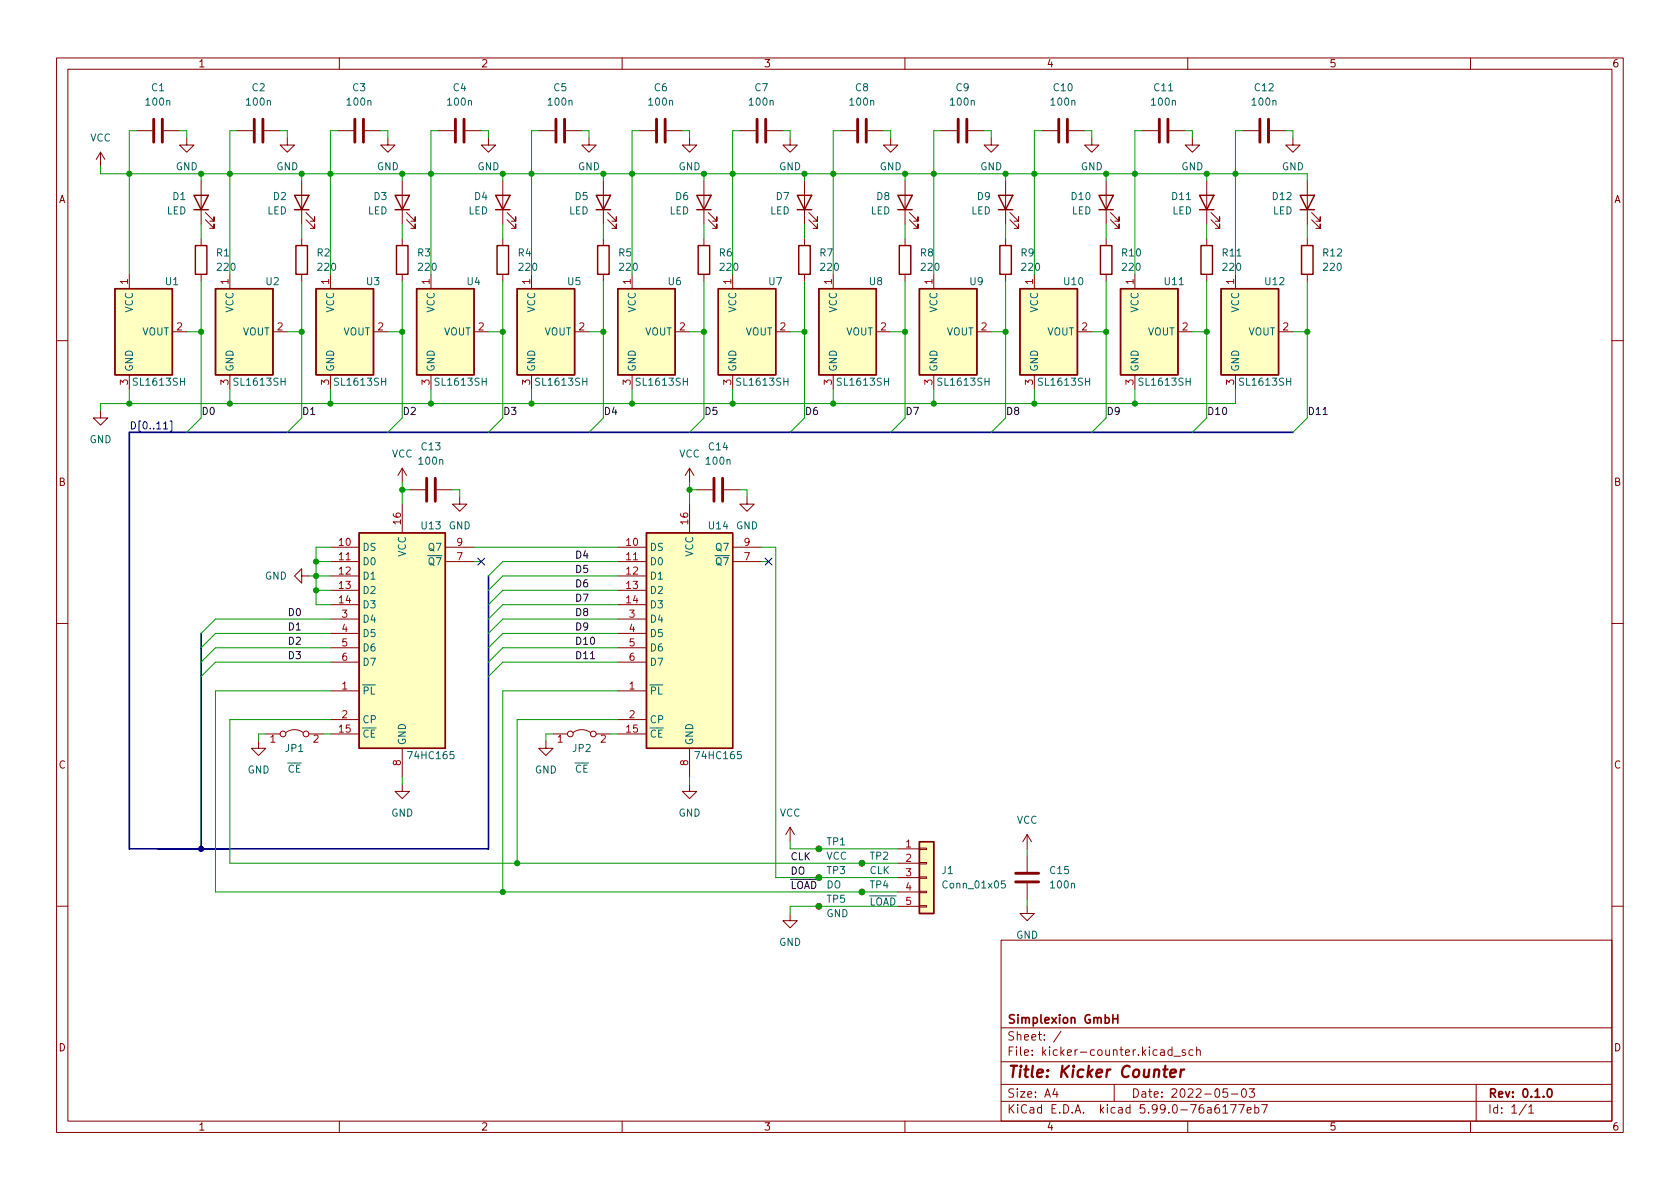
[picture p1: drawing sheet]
<svg xmlns="http://www.w3.org/2000/svg" width="297mm" height="210mm" viewBox="0 0 297 210" stroke-linecap="round" stroke-linejoin="round" font-family="sans-serif">
<g fill="none" stroke="#840000" stroke-width=".18">
<path d="M10 10.2h277v190.1h-277zM12 12.2h273v186.1h-273zM60 10.2v2M110 10.2v2M160 10.2v2M210 10.2v2M260 10.2v2M17.8 26.9l-.8 1.3M17.8 26.9v2.6M17.8 26.9l.7 1.3M24.1 23.1h2.8M29 23.1h2.7"/>
<path d="M33 24.4v1.2h1.3l-1.3 1.3-1.3-1.3h1.3M35.6 32v7.6M36.3 38.9l1.5 1.5v-.8v.8h-.7M36.3 37.6l1.5 1.5v-.8v.8h-.7M41.9 23.1h2.8M46.7 23.1h2.8M50.8 24.4v1.2h1.3l-1.3 1.3-1.3-1.3h1.3M53.3 32v7.6M54.1 38.9l1.5 1.5v-.8v.8h-.7M54.1 37.6l1.5 1.5v-.8v.8h-.7M59.7 23.1h2.8M64.5 23.1h2.8"/>
<path d="M68.6 24.4v1.2h1.2l-1.2 1.3-1.3-1.3h1.3M71.1 32v7.6M71.9 38.9l1.5 1.5v-.8v.8h-.8M71.9 37.6l1.5 1.5v-.8v.8h-.8M77.5 23.1h2.8M82.3 23.1h2.8M86.4 24.4v1.2h1.2l-1.2 1.3-1.3-1.3h1.3M88.9 32v7.6M89.7 38.9l1.5 1.5v-.8v.8h-.8M89.7 37.6l1.5 1.5v-.8v.8h-.8M95.2 23.1h2.8M100.1 23.1h2.8"/>
<path d="M104.1 24.4v1.2h1.3l-1.3 1.3-1.2-1.3h1.2M106.7 32v7.6M107.4 38.9l1.6 1.5v-.8v.8h-.8M107.4 37.6l1.6 1.5v-.8v.8h-.8M113 23.1h2.8M117.9 23.1h2.7M121.9 24.4v1.2h1.3l-1.3 1.3-1.3-1.3h1.3M124.5 32v7.6M125.2 38.9l1.5 1.5v-.8v.8h-.7M125.2 37.6l1.5 1.5v-.8v.8h-.7M130.8 23.1h2.8M135.6 23.1h2.8"/>
<path d="M139.7 24.4v1.2h1.3l-1.3 1.3-1.3-1.3h1.3M142.2 32v7.6M143 38.9l1.5 1.5v-.8v.8h-.7M143 37.6l1.5 1.5v-.8v.8h-.7M148.6 23.1h2.8M153.4 23.1h2.8M157.5 24.4v1.2h1.2l-1.2 1.3-1.3-1.3h1.3M160 32v7.6M160.8 38.9l1.5 1.5v-.8v.8h-.8M160.8 37.6l1.5 1.5v-.8v.8h-.8M166.4 23.1h2.8M171.2 23.1h2.8"/>
<path d="M175.3 24.4v1.2h1.2l-1.2 1.3-1.3-1.3h1.3M177.8 32v7.6M178.6 38.9l1.5 1.5v-.8v.8h-.8M178.6 37.6l1.5 1.5v-.8v.8h-.8M184.1 23.1h2.8M189 23.1h2.8M193 24.4v1.2h1.3l-1.3 1.3-1.2-1.3h1.2M195.6 32v7.6M196.3 38.9l1.6 1.5v-.8v.8h-.8M196.3 37.6l1.6 1.5v-.8v.8h-.8M201.9 23.1h2.8M206.8 23.1h2.7"/>
<path d="M210.8 24.4v1.2h1.3l-1.3 1.3-1.3-1.3h1.3M213.4 32v7.6M214.1 38.9l1.5 1.5v-.8v.8h-.7M214.1 37.6l1.5 1.5v-.8v.8h-.7M219.7 23.1h2.8M224.5 23.1h2.8M228.6 24.4v1.2h1.3l-1.3 1.3-1.3-1.3h1.3M231.1 32v7.6M231.9 38.9l1.5 1.5v-.8v.8h-.7M231.9 37.6l1.5 1.5v-.8v.8h-.7M22.9 48.5v2.5M30.5 58.7h2.5"/>
<path d="M35.6 42.2v1.2M35.6 48.5v1.3M40.6 48.5v2.5M48.3 58.7h2.5M53.3 42.2v1.2M53.3 48.5v1.3M58.4 48.5v2.5M66 58.7h2.6M71.1 42.2v1.2M71.1 48.5v1.3M76.2 48.5v2.5M83.8 58.7h2.6"/>
<path d="M88.9 42.2v1.2M88.9 48.5v1.3M94 48.5v2.5M101.6 58.7h2.5M106.7 42.2v1.2M106.7 48.5v1.3M111.8 48.5v2.5M119.4 58.7h2.5M124.5 42.2v1.2M124.5 48.5v1.3M129.5 48.5v2.5M137.2 58.7h2.5"/>
<path d="M142.2 42.2v1.2M142.2 48.5v1.3M147.3 48.5v2.5M154.9 58.7h2.6M160 42.2v1.2M160 48.5v1.3M165.1 48.5v2.5M172.7 58.7h2.6M177.8 42.2v1.2M177.8 48.5v1.3M182.9 48.5v2.5M190.5 58.7h2.5"/>
<path d="M195.6 42.2v1.2M195.6 48.5v1.3M200.7 48.5v2.5M208.3 58.7h2.5M213.4 42.2v1.2M213.4 48.5v1.3M218.4 48.5v2.5M226.1 58.7h2.5M231.1 42.2v1.2M231.1 48.5v1.3M10 60.2h2M17.8 72.6v1.3h1.2l-1.2 1.3-1.3-1.3h1.3"/>
<path d="M22.9 66.3v2.5M40.6 66.3v2.5M58.4 66.3v2.5M76.2 66.3v2.5M94 66.3v2.5M111.8 66.3v2.5M129.5 66.3v2.5M147.3 66.3v2.5M165.1 66.3v2.5M182.9 66.3v2.5M200.7 66.3v2.5M218.4 66.3v2.5"/>
<path d="M285 60.2h2M58.4 96.8h5.1M58.4 99.3h5.1M71.1 82.8v2.5M71.1 89.1v5.1M71.1 82.8l-.7 1.3M71.1 82.8l.8 1.3M72.4 86.6h2.8M77.2 86.6h2.8M78.7 96.8h5.1M78.7 99.3h5.1M81.3 87.9v1.2h1.2l-1.2 1.3-1.3-1.3h1.3"/>
<path d="M109.2 96.8h5.1M109.2 99.3h5.1M121.9 82.8l-.7 1.3M121.9 82.8v2.5M121.9 89.1v5.1M121.9 82.8l.8 1.3M123.2 86.6h2.8M128 86.6h2.8M129.5 96.8h5.1M129.5 99.3h5.1M132.1 87.9v1.2h1.2l-1.2 1.3-1.3-1.3h1.3M10 110.2h2"/>
<path d="M53.3 101.8v-1.2l-1.2 1.2 1.2 1.3v-1.3h1.3M58.4 101.8h5.1M58.4 104.4h5.1M58.4 106.9h5.1M58.4 109.5h5.1M58.4 112h5.1M58.4 114.5h5.1M58.4 117.1h5.1M109.2 101.8h5.1M109.2 104.4h5.1M109.2 106.9h5.1M109.2 109.5h5.1"/>
<path d="M109.2 112h5.1M109.2 114.5h5.1M109.2 117.1h5.1M285 110.2h2M45.7 131.1v1.2h1.3l-1.3 1.3-1.3-1.3h1.3M47 129.8h2.5M50.5 129.5a2.54 2.54 0 0 1 3.1 0M54.6 129.8h2.5M58.4 122.2h5.1M58.4 129.8h5.1M58.4 127.2h5.1M71.1 138.7v1.2h1.3l-1.3 1.3-1.3-1.3h1.3"/>
<path d="M71.1 132.3v5.1M96.5 131.1v1.2h1.3l-1.3 1.3-1.3-1.3h1.3M97.8 129.8h2.5M101.3 129.5a2.54 2.54 0 0 1 3.1 0M105.4 129.8h2.5M109.2 122.2h5.1M109.2 129.8h5.1M109.2 127.2h5.1M121.9 138.7v1.2h1.3l-1.3 1.3-1.3-1.3h1.3M121.9 132.3v5.1M139.7 146.3l-.8 1.3M139.7 146.3v2.5"/>
<path d="M139.7 146.3l.8 1.3M144.8 150.1h.1M152.4 152.6h.1M152.4 157.7h.1M158.7 150.1h3.9M158.7 152.6h3.9M158.7 155.2h3.9M158.7 157.7h3.9M162.6 157.6h1.2v.3h-1.2zM162.6 155.1h1.2v.2h-1.2zM162.6 152.5h1.2v.3h-1.2zM162.6 150h1.2v.2h-1.2z"/>
<path d="M181.6 147.6v2.5M181.6 151.4v2.8M181.6 156.2v2.8M181.6 147.6l-.8 1.2M181.6 147.6l.8 1.2M10 160.2h2M139.7 161.5v1.3h1.3l-1.3 1.3-1.3-1.3h1.3M144.8 160.3h.1M158.7 160.3h3.9M162.6 160.1h1.2v.3h-1.2zM177 166.3h108v32h-108zM181.6 160.3v1.2h1.3l-1.3 1.3-1.3-1.3h1.3"/>
<path d="M285 160.2h2M60 198.3v2M110 198.3v2M160 198.3v2M177 194.8h108M177 191.8h108M177 187.8h108M177 181.8h108M186.5 192.5l-.4 1h1M186.9 193v1M187.6 182.4l-1.3 1.9M197 191.8v3"/>
<path d="M207.2 185.7l-.4-.1-.3 .3v.4l.1 .3h.6M207.2 185.1v1.5M207.6 186.8h1.1M209.6 185.7l-.4-.1-.2 .2 .1 .3 .5 .1v.4h-.6M210 198.3v2M210.9 185.7l-.4-.1-.3 .3v.4l.2 .3h.5M211.6 185.8l.2-.2 .3 .1 .1 .9M211.6 185.1v1.5M216.2 195.8l.4-.5v1.5M216.2 196.8h.9M217 192.5h-.7l-.1 .7 .2-.1 .5 .1 .2 .2-.1 .5-.2 .1-.6-.1M217.6 195.3h1l-.7 1.5"/>
<path d="M217.7 193.5h1.2M219 195.3h1l-.6 1.5M219.7 192.6l.2-.1a.81 .81 0 0 1 .5 .7 .81 .81 0 0 1-.3 .8h-.1a.81 .81 0 0 1-.6-.6 .81 .81 0 0 1 .3-.8zM220.5 196.3l.7-.1-.1-.3-.4-.1-.2 .2 .1 .8h.5M220.9 192.5h.9l-.5 .6 .4 .1v.7l-.2 .1h-.4l-.2-.1M221.9 195.9l.4-.1 .3 .3v.4l-.2 .3h-.5M221.9 195.3v1.5M223.1 195.3h1l-.7 1.5M260 198.3v2M261 191.8v6.5M269.9 195.3l-1.3 1.9M270.3 195.8l.4-.5v1.5"/>
<path d="M270.3 196.8h.9"/>
<circle cx="50" cy="129.8" r=".51"/>
<circle cx="54.1" cy="129.8" r=".51"/>
<circle cx="100.8" cy="129.8" r=".51"/>
<circle cx="104.9" cy="129.8" r=".51"/>
<circle cx="144.8" cy="150.1" r=".51"/>
<circle cx="144.8" cy="155.2" r=".51"/>
<circle cx="152.4" cy="152.6" r=".51"/>
<circle cx="152.4" cy="157.7" r=".51"/>
<circle cx="144.8" cy="160.3" r=".51"/>
</g>
<path d="M196.8 179.4v1.5M197.6 179.4v1.5M196.8 180.1h.8M273.8 192.6l.1-.1a.81 .81 0 0 1 .6 .7 .81 .81 0 0 1-.3 .8h-.1a.82 .82 0 0 1-.6-.6 .82 .82 0 0 1 .3-.8z" fill="none" stroke="#840000" stroke-width=".3"/>
<path d="M206.9 189.8l1-.2v-.4l-.2-.1-.6 .1-.2 1 .2 .3 .6-.1M208.8 189.1l-.1 1.4M209.4 189.1l-.4 .1-.2 .3" fill="none" stroke="#840000" stroke-width=".4"/>
<g fill="#ffffc2" stroke="#ffffc2" stroke-width=".18">
<path d="M73.7 51h10.1v15.3h-10.1z"/>
<path d="M109.2 51h10.2v15.3h-10.2z"/>
<path d="M127 51h10.2v15.3h-10.2z"/>
<path d="M91.4 51h10.2v15.3h-10.2z"/>
<path d="M55.9 51h10.1v15.3h-10.1z"/>
<path d="M144.8 51h10.1v15.3h-10.1z"/>
<path d="M162.6 51h10.1v15.3h-10.1z"/>
<path d="M180.3 51h10.2v15.3h-10.2z"/>
<path d="M38.1 51h10.2v15.3h-10.2z"/>
<path d="M20.3 51h10.2v15.3h-10.2z"/>
<path d="M162.6 148.8h2.5v12.7h-2.5z"/>
<path d="M215.9 51h10.2v15.3h-10.2z"/>
<path d="M198.1 51h10.2v15.3h-10.2z"/>
<path d="M114.3 94.2h15.2v38.1h-15.2z"/>
<path d="M63.5 94.2h15.2v38.1h-15.2z"/>
</g>
<g fill="none" stroke="#840000" stroke-width=".25">
<path d="M34.3 34.5h2.5l-1.2 2.6zM34.3 37.1h2.5M52.1 34.5h2.5l-1.3 2.6zM52.1 37.1h2.5M69.8 34.5h2.6l-1.3 2.6zM69.8 37.1h2.6M87.6 34.5h2.6l-1.3 2.6zM87.6 37.1h2.6M105.4 34.5h2.5l-1.2 2.6zM105.4 37.1h2.5M123.2 34.5h2.5l-1.2 2.6zM123.2 37.1h2.5"/>
<path d="M141 34.5h2.5l-1.3 2.6zM141 37.1h2.5M158.7 34.5h2.6l-1.3 2.6zM158.7 37.1h2.6M176.5 34.5h2.6l-1.3 2.6zM176.5 37.1h2.6M194.3 34.5h2.5l-1.2 2.6zM194.3 37.1h2.5M212.1 34.5h2.5l-1.2 2.6zM212.1 37.1h2.5M229.9 34.5h2.5l-1.3 2.6zM229.9 37.1h2.5"/>
<path d="M20.3 51h10.2v15.3h-10.2zM34.5 43.4h2.1v5.1h-2.1zM38.1 51h10.2v15.3h-10.2zM52.3 43.4h2.1v5.1h-2.1zM55.9 51h10.1v15.3h-10.1zM70.1 43.4h2v5.1h-2zM73.7 51h10.1v15.3h-10.1zM87.9 43.4h2v5.1h-2zM91.4 51h10.2v15.3h-10.2zM105.7 43.4h2v5.1h-2zM109.2 51h10.2v15.3h-10.2zM123.4 43.4h2.1v5.1h-2.1z"/>
<path d="M127 51h10.2v15.3h-10.2zM141.2 43.4h2.1v5.1h-2.1zM144.8 51h10.1v15.3h-10.1zM159 43.4h2v5.1h-2zM162.6 51h10.1v15.3h-10.1zM176.8 43.4h2v5.1h-2zM180.3 51h10.2v15.3h-10.2zM194.6 43.4h2v5.1h-2zM198.1 51h10.2v15.3h-10.2zM212.3 43.4h2.1v5.1h-2.1zM215.9 51h10.2v15.3h-10.2zM230.1 43.4h2.1v5.1h-2.1z"/>
<path d="M63.5 94.2h15.2v38.1h-15.2zM114.3 94.2h15.2v38.1h-15.2zM162.6 148.8h2.5v12.7h-2.5z"/>
</g>
<g fill="none" stroke="#840000" stroke-width=".51">
<path d="M27.2 21.1v4M28.7 21.1v4M45 21.1v4M46.5 21.1v4M62.7 21.1v4M64.3 21.1v4M80.5 21.1v4M82 21.1v4M98.3 21.1v4M99.8 21.1v4M116.1 21.1v4M117.6 21.1v4"/>
<path d="M133.9 21.1v4M135.4 21.1v4M151.6 21.1v4M153.2 21.1v4M169.4 21.1v4M170.9 21.1v4M187.2 21.1v4M188.7 21.1v4M205 21.1v4M206.5 21.1v4M222.8 21.1v4M224.3 21.1v4"/>
<path d="M75.4 84.6v4M77 84.6v4M126.2 84.6v4M127.8 84.6v4M179.6 154.4h4M179.6 156h4"/>
</g>
<path d="M177.7 155.8h-.6l-.1 .6 .2-.2 .4 .1 .2 .2-.1 .4-.2 .1-.5-.1" fill="none" stroke="#006464" stroke-width=".18"/>
<path d="M233.9 73.3h.8M104.4 116.5h.7" fill="none" stroke="#0f0f0f" stroke-width=".18"/>
<path d="M28.9 75.8h.7M30.1 74.5h.3v1.8h-.3M84.5 98.7l1.2 1.2M85.7 98.7l-1.2 1.2M135.3 98.7l1.2 1.2M136.5 98.7l-1.2 1.2" fill="none" stroke="#000084" stroke-width=".18"/>
<path d="M228.6 76.4h-205.7v73.7h63.5v-48.3M35.6 112v38.1" fill="none" stroke="#000084" stroke-width=".3"/>
<g fill="none" stroke="#009600" stroke-width=".18">
<path d="M17.8 29.5v1.2h213.3v1.3M24.1 23.1h-1.2v25.4M31.7 23.1h1.3v1.3M35.6 30.7v1.3M35.6 39.6v2.6M41.9 23.1h-1.3v25.4M49.5 23.1h1.3v1.3M53.3 30.7v1.3M53.3 39.6v2.6M59.7 23.1h-1.3v25.4M67.3 23.1h1.3v1.3M71.1 30.7v1.3"/>
<path d="M71.1 39.6v2.6M77.5 23.1h-1.3v25.4M85.1 23.1h1.3v1.3M88.9 30.7v1.3M88.9 39.6v2.6M95.2 23.1h-1.2v25.4M102.9 23.1h1.2v1.3M106.7 30.7v1.3M106.7 39.6v2.6M113 23.1h-1.2v25.4M120.6 23.1h1.3v1.3M124.5 30.7v1.3"/>
<path d="M124.5 39.6v2.6M130.8 23.1h-1.3v25.4M138.4 23.1h1.3v1.3M142.2 30.7v1.3M142.2 39.6v2.6M148.6 23.1h-1.3v25.4M156.2 23.1h1.3v1.3M160 30.7v1.3M160 39.6v2.6M166.4 23.1h-1.3v25.4M174 23.1h1.3v1.3M177.8 30.7v1.3"/>
<path d="M177.8 39.6v2.6M184.1 23.1h-1.2v25.4M191.8 23.1h1.2v1.3M195.6 30.7v1.3M195.6 39.6v2.6M201.9 23.1h-1.2v25.4M209.5 23.1h1.3v1.3M213.4 30.7v1.3M213.4 39.6v2.6M219.7 23.1h-1.3v25.4M227.3 23.1h1.3v1.3M231.1 39.6v2.6"/>
<path d="M33 58.7h2.6M35.6 49.8v24.1l-2.6 2.5M50.8 58.7h2.5M53.3 49.8v24.1l-2.5 2.5M68.6 58.7h2.5M71.1 49.8v24.1l-2.5 2.5M86.4 58.7h2.5M88.9 49.8v24.1l-2.5 2.5M104.1 58.7h2.6M106.7 49.8v24.1l-2.6 2.5M121.9 58.7h2.6M124.5 49.8v24.1l-2.6 2.5"/>
<path d="M139.7 58.7h2.5M142.2 49.8v24.1l-2.5 2.5M157.5 58.7h2.5M160 49.8v24.1l-2.5 2.5M175.3 58.7h2.5M177.8 49.8v24.1l-2.5 2.5M193 58.7h2.6M195.6 49.8v24.1l-2.6 2.5M210.8 58.7h2.6M213.4 49.8v24.1l-2.6 2.5M228.6 58.7h2.5M231.1 49.8v24.1l-2.5 2.5"/>
<path d="M22.9 68.8v2.6M40.6 68.8v2.6M58.4 68.8v2.6M76.2 68.8v2.6M94 68.8v2.6M111.8 68.8v2.6M129.5 68.8v2.6M147.3 68.8v2.6M165.1 68.8v2.6M182.9 68.8v2.6M200.7 68.8v2.6M218.4 68.8v2.6h-200.6v1.2"/>
<path d="M55.9 99.3h2.5M58.4 96.8h-2.5v10.1h2.5M71.1 86.6h1.3M71.1 85.3v3.8M80 86.6h1.3v1.3M83.8 99.3h1.3M83.8 96.8h25.4M109.2 99.3h-20.3l-2.5 2.5M121.9 86.6h1.3M121.9 85.3v3.8M130.8 86.6h1.3v1.3M134.6 99.3h1.3"/>
<path d="M134.6 96.8h2.6v58.4h21.5M54.6 101.8h3.8M55.9 104.4h2.5M58.4 114.5h-20.3l-2.5 2.6M58.4 112h-20.3l-2.5 2.5M58.4 109.5h-20.3l-2.5 2.5M58.4 117.1h-20.3l-2.5 2.5M109.2 101.8h-20.3l-2.5 2.6M109.2 106.9h-20.3l-2.5 2.6M109.2 104.4h-20.3l-2.5 2.5M109.2 114.5h-20.3l-2.5 2.6M109.2 112h-20.3l-2.5 2.5"/>
<path d="M109.2 109.5h-20.3l-2.5 2.5M109.2 117.1h-20.3l-2.5 2.5M47 129.8h-1.3v1.3M57.1 129.8h1.3M58.4 127.2h-17.8v25.4h118.1M58.4 122.2h-20.3v35.5h120.6M71.1 137.4v1.3M97.8 129.8h-1.3v1.3M107.9 129.8h1.3M109.2 127.2h-17.8v25.4M109.2 122.2h-20.3v35.5M121.9 137.4v1.3"/>
<path d="M139.7 148.8v1.3h19M181.6 150.1v1.3M181.6 159v1.3M158.7 160.3h-19v1.2"/>
</g>
<g fill="#009600" stroke="#009600" stroke-width=".18">
<circle cx="88.9" cy="157.7" r=".46"/>
<circle cx="91.4" cy="152.6" r=".46"/>
<circle cx="147.3" cy="71.4" r=".46"/>
<circle cx="55.9" cy="101.8" r=".46"/>
<circle cx="71.1" cy="86.6" r=".46"/>
<circle cx="76.2" cy="71.4" r=".46"/>
<circle cx="55.9" cy="99.3" r=".46"/>
<circle cx="144.8" cy="150.1" r=".46"/>
<circle cx="144.8" cy="160.3" r=".46"/>
<circle cx="144.8" cy="155.2" r=".46"/>
<circle cx="152.4" cy="152.6" r=".46"/>
<circle cx="152.4" cy="157.7" r=".46"/>
<circle cx="142.2" cy="58.7" r=".46"/>
<circle cx="160" cy="58.7" r=".46"/>
<circle cx="182.9" cy="71.4" r=".46"/>
<circle cx="182.9" cy="30.7" r=".46"/>
<circle cx="165.1" cy="71.4" r=".46"/>
<circle cx="177.8" cy="58.7" r=".46"/>
<circle cx="165.1" cy="30.7" r=".46"/>
<circle cx="177.8" cy="30.7" r=".46"/>
<circle cx="88.9" cy="30.7" r=".46"/>
<circle cx="94" cy="30.7" r=".46"/>
<circle cx="106.7" cy="30.7" r=".46"/>
<circle cx="88.9" cy="58.7" r=".46"/>
<circle cx="106.7" cy="58.7" r=".46"/>
<circle cx="111.8" cy="71.4" r=".46"/>
<circle cx="121.9" cy="86.6" r=".46"/>
<circle cx="124.5" cy="30.7" r=".46"/>
<circle cx="124.5" cy="58.7" r=".46"/>
<circle cx="129.5" cy="71.4" r=".46"/>
<circle cx="129.5" cy="30.7" r=".46"/>
<circle cx="142.2" cy="30.7" r=".46"/>
<circle cx="147.3" cy="30.7" r=".46"/>
<circle cx="160" cy="30.7" r=".46"/>
<circle cx="213.4" cy="30.7" r=".46"/>
<circle cx="218.4" cy="30.7" r=".46"/>
<circle cx="195.6" cy="58.7" r=".46"/>
<circle cx="200.7" cy="71.4" r=".46"/>
<circle cx="195.6" cy="30.7" r=".46"/>
<circle cx="200.7" cy="30.7" r=".46"/>
<circle cx="213.4" cy="58.7" r=".46"/>
<circle cx="231.1" cy="58.7" r=".46"/>
<circle cx="111.8" cy="30.7" r=".46"/>
<circle cx="53.3" cy="30.7" r=".46"/>
<circle cx="58.4" cy="30.7" r=".46"/>
<circle cx="35.6" cy="58.7" r=".46"/>
<circle cx="71.1" cy="30.7" r=".46"/>
<circle cx="76.2" cy="30.7" r=".46"/>
<circle cx="53.3" cy="58.7" r=".46"/>
<circle cx="58.4" cy="71.4" r=".46"/>
<circle cx="22.9" cy="71.4" r=".46"/>
<circle cx="40.6" cy="71.4" r=".46"/>
<circle cx="71.1" cy="58.7" r=".46"/>
<circle cx="94" cy="71.4" r=".46"/>
<circle cx="55.9" cy="104.4" r=".46"/>
<circle cx="35.6" cy="30.7" r=".46"/>
<circle cx="40.6" cy="30.7" r=".46"/>
<circle cx="22.9" cy="30.7" r=".46"/>
</g>
<circle cx="35.6" cy="150.1" r=".46" fill="#000084" stroke="#000084" stroke-width=".18"/>
<text font-size="2.8" fill="#840000" x="178" y="190.6">Title: Kicker Counter</text>
<g font-size="2.1" fill="#840000">
<text x="178" y="184">Sheet: /</text>
<text x="178" y="181">Simplexion GmbH</text>
<text x="178" y="186.7">File: kicker-counter.kicad_sch</text>
<text x="178" y="196.9">KiCad E.D.A. kicad 5.99.0-76a6177eb7</text>
<text x="178" y="194.1">Size: A4</text>
<text x="200" y="194.1">Date: 2022-05-03</text>
<text x="263" y="194.1">Rev: 0.1.0</text>
<text x="263" y="196.9">Id: 1/1</text>
</g>
<g font-size="1.8" fill="#840000">
<text x="35" y="11.9">1</text>
<text x="85" y="11.9">2</text>
<text x="135" y="11.9">3</text>
<text x="185" y="11.9">4</text>
<text x="235" y="11.9">5</text>
<text x="285" y="11.9">6</text>
<text x="10.3" y="35.9">A</text>
<text x="285.3" y="35.9">A</text>
<text x="10.3" y="85.9">B</text>
<text x="285.3" y="85.9">B</text>
<text x="10.3" y="135.9">C</text>
<text x="285.3" y="135.9">C</text>
<text x="10.3" y="185.9">D</text>
<text x="285.3" y="185.9">D</text>
<text x="35" y="199.9">1</text>
<text x="85" y="199.9">2</text>
<text x="135" y="199.9">3</text>
<text x="185" y="199.9">4</text>
<text x="235" y="199.9">5</text>
<text x="285" y="199.9">6</text>
</g>
<g font-size="1.8" fill="#006464">
<text x="26.8" y="16.1">C1</text>
<text x="44.6" y="16.1">C2</text>
<text x="62.4" y="16.1">C3</text>
<text x="80.1" y="16.1">C4</text>
<text x="97.9" y="16.1">C5</text>
<text x="115.7" y="16.1">C6</text>
<text x="133.5" y="16.1">C7</text>
<text x="151.3" y="16.1">C8</text>
<text x="169" y="16.1">C9</text>
<text x="186.3" y="16.1">C10</text>
<text x="204.1" y="16.1">C11</text>
<text x="221.9" y="16.1">C12</text>
<text x="25.9" y="18.7">100n</text>
<text x="43.7" y="18.7">100n</text>
<text x="61.5" y="18.7">100n</text>
<text x="79.3" y="18.7">100n</text>
<text x="97" y="18.7">100n</text>
<text x="114.8" y="18.7">100n</text>
<text x="132.6" y="18.7">100n</text>
<text x="150.4" y="18.7">100n</text>
<text x="168.2" y="18.7">100n</text>
<text x="185.9" y="18.7">100n</text>
<text x="203.7" y="18.7">100n</text>
<text x="221.5" y="18.7">100n</text>
<text x="15.9" y="25">VCC</text>
<text x="30.6" y="35.4">D1</text>
<text x="31.1" y="30.1">GND</text>
<text x="48.4" y="35.4">D2</text>
<text x="48.8" y="30.1">GND</text>
<text x="66.1" y="35.4">D3</text>
<text x="66.6" y="30.1">GND</text>
<text x="83.9" y="35.4">D4</text>
<text x="84.4" y="30.1">GND</text>
<text x="101.7" y="35.4">D5</text>
<text x="102.2" y="30.1">GND</text>
<text x="119.5" y="35.4">D6</text>
<text x="120" y="30.1">GND</text>
<text x="137.3" y="35.4">D7</text>
<text x="137.7" y="30.1">GND</text>
<text x="155" y="35.4">D8</text>
<text x="155.5" y="30.1">GND</text>
<text x="172.8" y="35.4">D9</text>
<text x="173.3" y="30.1">GND</text>
<text x="189.5" y="35.4">D10</text>
<text x="191.1" y="30.1">GND</text>
<text x="207.3" y="35.4">D11</text>
<text x="208.9" y="30.1">GND</text>
<text x="225.1" y="35.4">D12</text>
<text x="226.6" y="30.1">GND</text>
<text x="29.4" y="37.9">LED</text>
<text x="47.2" y="37.9">LED</text>
<text x="65" y="37.9">LED</text>
<text x="82.8" y="37.9">LED</text>
<text x="100.6" y="37.9">LED</text>
<text x="118.3" y="37.9">LED</text>
<text x="136.1" y="37.9">LED</text>
<text x="153.9" y="37.9">LED</text>
<text x="171.7" y="37.9">LED</text>
<text x="189.5" y="37.9">LED</text>
<text x="207.2" y="37.9">LED</text>
<text x="225" y="37.9">LED</text>
<text x="38.3" y="45.3">R1</text>
<text x="38.5" y="47.9">220</text>
<text x="56.1" y="45.3">R2</text>
<text x="56.3" y="47.9">220</text>
<text x="73.8" y="45.3">R3</text>
<text x="74.1" y="47.9">220</text>
<text x="91.6" y="45.3">R4</text>
<text x="91.9" y="47.9">220</text>
<text x="109.4" y="45.3">R5</text>
<text x="109.6" y="47.9">220</text>
<text x="127.2" y="45.3">R6</text>
<text x="127.4" y="47.9">220</text>
<text x="145" y="45.3">R7</text>
<text x="145.2" y="47.9">220</text>
<text x="162.7" y="45.3">R8</text>
<text x="163" y="47.9">220</text>
<text x="180.5" y="45.3">R9</text>
<text x="180.8" y="47.9">220</text>
<text x="198.4" y="45.3">R10</text>
<text x="198.5" y="47.9">220</text>
<text x="216.2" y="45.3">R11</text>
<text x="216.3" y="47.9">220</text>
<text x="234" y="45.3">R12</text>
<text x="234.1" y="47.9">220</text>
<text x="29.3" y="50.4">U1</text>
<text x="47.1" y="50.4">U2</text>
<text x="64.8" y="50.4">U3</text>
<text x="82.6" y="50.4">U4</text>
<text x="100.4" y="50.4">U5</text>
<text x="118.2" y="50.4">U6</text>
<text x="136" y="50.4">U7</text>
<text x="153.7" y="50.4">U8</text>
<text x="171.5" y="50.4">U9</text>
<text x="188.2" y="50.4">U10</text>
<text x="206" y="50.4">U11</text>
<text x="223.8" y="50.4">U12</text>
<text x="23.5" y="55.3" transform="rotate(-90 23.5 55.3)">VCC</text>
<text x="25.1" y="59.3">VOUT</text>
<text x="41.3" y="55.3" transform="rotate(-90 41.3 55.3)">VCC</text>
<text x="42.8" y="59.3">VOUT</text>
<text x="59.1" y="55.3" transform="rotate(-90 59.1 55.3)">VCC</text>
<text x="60.6" y="59.3">VOUT</text>
<text x="76.8" y="55.3" transform="rotate(-90 76.8 55.3)">VCC</text>
<text x="78.4" y="59.3">VOUT</text>
<text x="94.6" y="55.3" transform="rotate(-90 94.6 55.3)">VCC</text>
<text x="96.2" y="59.3">VOUT</text>
<text x="112.4" y="55.3" transform="rotate(-90 112.4 55.3)">VCC</text>
<text x="114" y="59.3">VOUT</text>
<text x="130.2" y="55.3" transform="rotate(-90 130.2 55.3)">VCC</text>
<text x="131.7" y="59.3">VOUT</text>
<text x="148" y="55.3" transform="rotate(-90 148 55.3)">VCC</text>
<text x="149.5" y="59.3">VOUT</text>
<text x="165.7" y="55.3" transform="rotate(-90 165.7 55.3)">VCC</text>
<text x="167.3" y="59.3">VOUT</text>
<text x="183.5" y="55.3" transform="rotate(-90 183.5 55.3)">VCC</text>
<text x="185.1" y="59.3">VOUT</text>
<text x="201.3" y="55.3" transform="rotate(-90 201.3 55.3)">VCC</text>
<text x="202.9" y="59.3">VOUT</text>
<text x="219.1" y="55.3" transform="rotate(-90 219.1 55.3)">VCC</text>
<text x="220.6" y="59.3">VOUT</text>
<text x="23.5" y="65.8" transform="rotate(-90 23.5 65.8)">GND</text>
<text x="41.3" y="65.8" transform="rotate(-90 41.3 65.8)">GND</text>
<text x="59.1" y="65.8" transform="rotate(-90 59.1 65.8)">GND</text>
<text x="76.8" y="65.8" transform="rotate(-90 76.8 65.8)">GND</text>
<text x="94.6" y="65.8" transform="rotate(-90 94.6 65.8)">GND</text>
<text x="112.4" y="65.8" transform="rotate(-90 112.4 65.8)">GND</text>
<text x="130.2" y="65.8" transform="rotate(-90 130.2 65.8)">GND</text>
<text x="148" y="65.8" transform="rotate(-90 148 65.8)">GND</text>
<text x="165.7" y="65.8" transform="rotate(-90 165.7 65.8)">GND</text>
<text x="183.5" y="65.8" transform="rotate(-90 183.5 65.8)">GND</text>
<text x="201.3" y="65.8" transform="rotate(-90 201.3 65.8)">GND</text>
<text x="219.1" y="65.8" transform="rotate(-90 219.1 65.8)">GND</text>
<text x="23.8" y="68.2">SL1613SH</text>
<text x="41.6" y="68.2">SL1613SH</text>
<text x="59.4" y="68.2">SL1613SH</text>
<text x="77.1" y="68.2">SL1613SH</text>
<text x="94.9" y="68.2">SL1613SH</text>
<text x="112.7" y="68.2">SL1613SH</text>
<text x="130.5" y="68.2">SL1613SH</text>
<text x="148.3" y="68.2">SL1613SH</text>
<text x="166" y="68.2">SL1613SH</text>
<text x="183.8" y="68.2">SL1613SH</text>
<text x="201.6" y="68.2">SL1613SH</text>
<text x="219.4" y="68.2">SL1613SH</text>
<text x="15.8" y="78.4">GND</text>
<text x="69.3" y="80.9">VCC</text>
<text x="74.2" y="82.2">100n</text>
<text x="74.6" y="79.6">C13</text>
<text x="120.1" y="80.9">VCC</text>
<text x="125" y="82.2">100n</text>
<text x="125.4" y="79.6">C14</text>
<text x="74.6" y="93.6">U13</text>
<text x="79.3" y="93.6">GND</text>
<text x="125.4" y="93.6">U14</text>
<text x="130.1" y="93.6">GND</text>
<text x="64" y="97.4">DS</text>
<text x="64" y="99.9">D0</text>
<text x="71.8" y="98.5" transform="rotate(-90 71.8 98.5)">VCC</text>
<text x="74.5" y="99.9">~{Q7}</text>
<text x="75.9" y="97.4">Q7</text>
<text x="114.8" y="97.4">DS</text>
<text x="114.8" y="99.9">D0</text>
<text x="122.6" y="98.5" transform="rotate(-90 122.6 98.5)">VCC</text>
<text x="125.3" y="99.9">~{Q7}</text>
<text x="126.7" y="97.4">Q7</text>
<text x="46.8" y="102.5">GND</text>
<text x="64" y="102.5">D1</text>
<text x="64" y="105">D2</text>
<text x="64" y="107.6">D3</text>
<text x="114.8" y="102.5">D1</text>
<text x="114.8" y="105">D2</text>
<text x="114.8" y="107.6">D3</text>
<text x="64" y="110.1">D4</text>
<text x="64" y="112.6">D5</text>
<text x="114.8" y="110.1">D4</text>
<text x="114.8" y="112.6">D5</text>
<text x="64" y="115.2">D6</text>
<text x="64" y="117.7">D7</text>
<text x="114.8" y="115.2">D6</text>
<text x="114.8" y="117.7">D7</text>
<text x="64" y="122.8">~{PL}</text>
<text x="114.8" y="122.8">~{PL}</text>
<text x="64" y="130.4">~{CE}</text>
<text x="64" y="127.9">CP</text>
<text x="71.8" y="131.8" transform="rotate(-90 71.8 131.8)">GND</text>
<text x="114.8" y="130.4">~{CE}</text>
<text x="114.8" y="127.9">CP</text>
<text x="122.6" y="131.8" transform="rotate(-90 122.6 131.8)">GND</text>
<text x="43.8" y="136.8">GND</text>
<text x="50.2" y="136.6">~{CE}</text>
<text x="50.5" y="133">JP1</text>
<text x="72.5" y="134.2">74HC165</text>
<text x="94.6" y="136.8">GND</text>
<text x="101" y="136.6">~{CE}</text>
<text x="101.3" y="133">JP2</text>
<text x="123.3" y="134.2">74HC165</text>
<text x="69.2" y="144.4">GND</text>
<text x="120" y="144.4">GND</text>
<text x="137.8" y="144.4">VCC</text>
<text x="146.2" y="149.5">TP1</text>
<text x="179.7" y="145.7">VCC</text>
<text x="146.1" y="152">VCC</text>
<text x="146.2" y="154.6">TP3</text>
<text x="153.7" y="154.6">CLK</text>
<text x="153.9" y="152">TP2</text>
<text x="166.6" y="154.6">J1</text>
<text x="185.7" y="154.6">C15</text>
<text x="146.2" y="159.6">TP5</text>
<text x="153.9" y="157.1">TP4</text>
<text x="167" y="157.1">Conn_01x05</text>
<text x="185.9" y="157.1">100n</text>
<text x="137.7" y="167.3">GND</text>
<text x="146.1" y="162.2">GND</text>
<text x="179.6" y="166">GND</text>
</g>
<g font-size="1.8" fill="#a90000">
<text x="22.6" y="50.3" transform="rotate(-90 22.6 50.3)">1</text>
<text x="40.4" y="50.3" transform="rotate(-90 40.4 50.3)">1</text>
<text x="58.2" y="50.3" transform="rotate(-90 58.2 50.3)">1</text>
<text x="75.9" y="50.3" transform="rotate(-90 75.9 50.3)">1</text>
<text x="93.7" y="50.3" transform="rotate(-90 93.7 50.3)">1</text>
<text x="111.5" y="50.3" transform="rotate(-90 111.5 50.3)">1</text>
<text x="129.3" y="50.3" transform="rotate(-90 129.3 50.3)">1</text>
<text x="147.1" y="50.3" transform="rotate(-90 147.1 50.3)">1</text>
<text x="164.8" y="50.3" transform="rotate(-90 164.8 50.3)">1</text>
<text x="182.6" y="50.3" transform="rotate(-90 182.6 50.3)">1</text>
<text x="200.4" y="50.3" transform="rotate(-90 200.4 50.3)">1</text>
<text x="218.2" y="50.3" transform="rotate(-90 218.2 50.3)">1</text>
<text x="31.3" y="58.4">2</text>
<text x="49" y="58.4">2</text>
<text x="66.8" y="58.4">2</text>
<text x="84.6" y="58.4">2</text>
<text x="102.4" y="58.4">2</text>
<text x="120.2" y="58.4">2</text>
<text x="137.9" y="58.4">2</text>
<text x="155.7" y="58.4">2</text>
<text x="173.5" y="58.4">2</text>
<text x="191.3" y="58.4">2</text>
<text x="209.1" y="58.4">2</text>
<text x="226.8" y="58.4">2</text>
<text x="22.6" y="68.1" transform="rotate(-90 22.6 68.1)">3</text>
<text x="40.4" y="68.1" transform="rotate(-90 40.4 68.1)">3</text>
<text x="58.2" y="68.1" transform="rotate(-90 58.2 68.1)">3</text>
<text x="75.9" y="68.1" transform="rotate(-90 75.9 68.1)">3</text>
<text x="93.7" y="68.1" transform="rotate(-90 93.7 68.1)">3</text>
<text x="111.5" y="68.1" transform="rotate(-90 111.5 68.1)">3</text>
<text x="129.3" y="68.1" transform="rotate(-90 129.3 68.1)">3</text>
<text x="147.1" y="68.1" transform="rotate(-90 147.1 68.1)">3</text>
<text x="164.8" y="68.1" transform="rotate(-90 164.8 68.1)">3</text>
<text x="182.6" y="68.1" transform="rotate(-90 182.6 68.1)">3</text>
<text x="200.4" y="68.1" transform="rotate(-90 200.4 68.1)">3</text>
<text x="218.2" y="68.1" transform="rotate(-90 218.2 68.1)">3</text>
<text x="70.9" y="92.7" transform="rotate(-90 70.9 92.7)">16</text>
<text x="121.7" y="92.7" transform="rotate(-90 121.7 92.7)">16</text>
<text x="60" y="96.5">10</text>
<text x="60" y="99.1">11</text>
<text x="60" y="101.6">12</text>
<text x="80.8" y="99.1">7</text>
<text x="80.8" y="96.5">9</text>
<text x="110.8" y="96.5">10</text>
<text x="110.8" y="99.1">11</text>
<text x="110.8" y="101.6">12</text>
<text x="131.6" y="99.1">7</text>
<text x="131.6" y="96.5">9</text>
<text x="60" y="104.1">13</text>
<text x="60" y="106.7">14</text>
<text x="110.8" y="104.1">13</text>
<text x="110.8" y="106.7">14</text>
<text x="60.5" y="109.2">3</text>
<text x="60.5" y="111.8">4</text>
<text x="111.3" y="109.2">3</text>
<text x="111.3" y="111.8">4</text>
<text x="60.5" y="114.3">5</text>
<text x="60.5" y="116.8">6</text>
<text x="111.3" y="114.3">5</text>
<text x="111.3" y="116.8">6</text>
<text x="60.5" y="121.9">1</text>
<text x="111.3" y="121.9">1</text>
<text x="47.8" y="131.3">1</text>
<text x="55.4" y="131.3">2</text>
<text x="60" y="129.5">15</text>
<text x="60.5" y="127">2</text>
<text x="98.6" y="131.3">1</text>
<text x="106.2" y="131.3">2</text>
<text x="110.8" y="129.5">15</text>
<text x="111.3" y="127">2</text>
<text x="70.9" y="135.4" transform="rotate(-90 70.9 135.4)">8</text>
<text x="121.7" y="135.4" transform="rotate(-90 121.7 135.4)">8</text>
<text x="160.2" y="149.9">1</text>
<text x="160.2" y="152.4">2</text>
<text x="160.2" y="154.9">3</text>
<text x="152.9" y="160.1">~{LOAD}5</text>
<text x="160.2" y="157.5">4</text>
</g>
<text font-size="1.8" fill="#000084" x="22.9" y="75.9">D[0..11]</text>
<g font-size="1.8" fill="#0f0f0f">
<text x="35.6" y="73.4">D0</text>
<text x="53.3" y="73.4">D1</text>
<text x="71.1" y="73.4">D2</text>
<text x="88.9" y="73.4">D3</text>
<text x="106.7" y="73.4">D4</text>
<text x="124.5" y="73.4">D5</text>
<text x="142.2" y="73.4">D6</text>
<text x="160" y="73.4">D7</text>
<text x="177.8" y="73.4">D8</text>
<text x="195.6" y="73.4">D9</text>
<text x="213.4" y="73.4">D10</text>
<text x="231.1" y="73.4">D11</text>
<text x="101.6" y="101.3">D5</text>
<text x="101.6" y="98.8">D4</text>
<text x="101.6" y="106.4">D7</text>
<text x="101.6" y="103.8">D6</text>
<text x="50.8" y="111.5">D1</text>
<text x="50.8" y="108.9">D0</text>
<text x="101.6" y="111.5">D9</text>
<text x="101.6" y="108.9">D8</text>
<text x="50.8" y="116.5">D3</text>
<text x="50.8" y="114">D2</text>
<text x="101.6" y="114">D10</text>
<text x="101.6" y="116.5">D11</text>
<text x="139.7" y="152.1">CLK</text>
<text x="139.7" y="154.6">DO</text>
<text x="139.7" y="157.2">~{LOAD}DO</text>
</g>
</svg>
